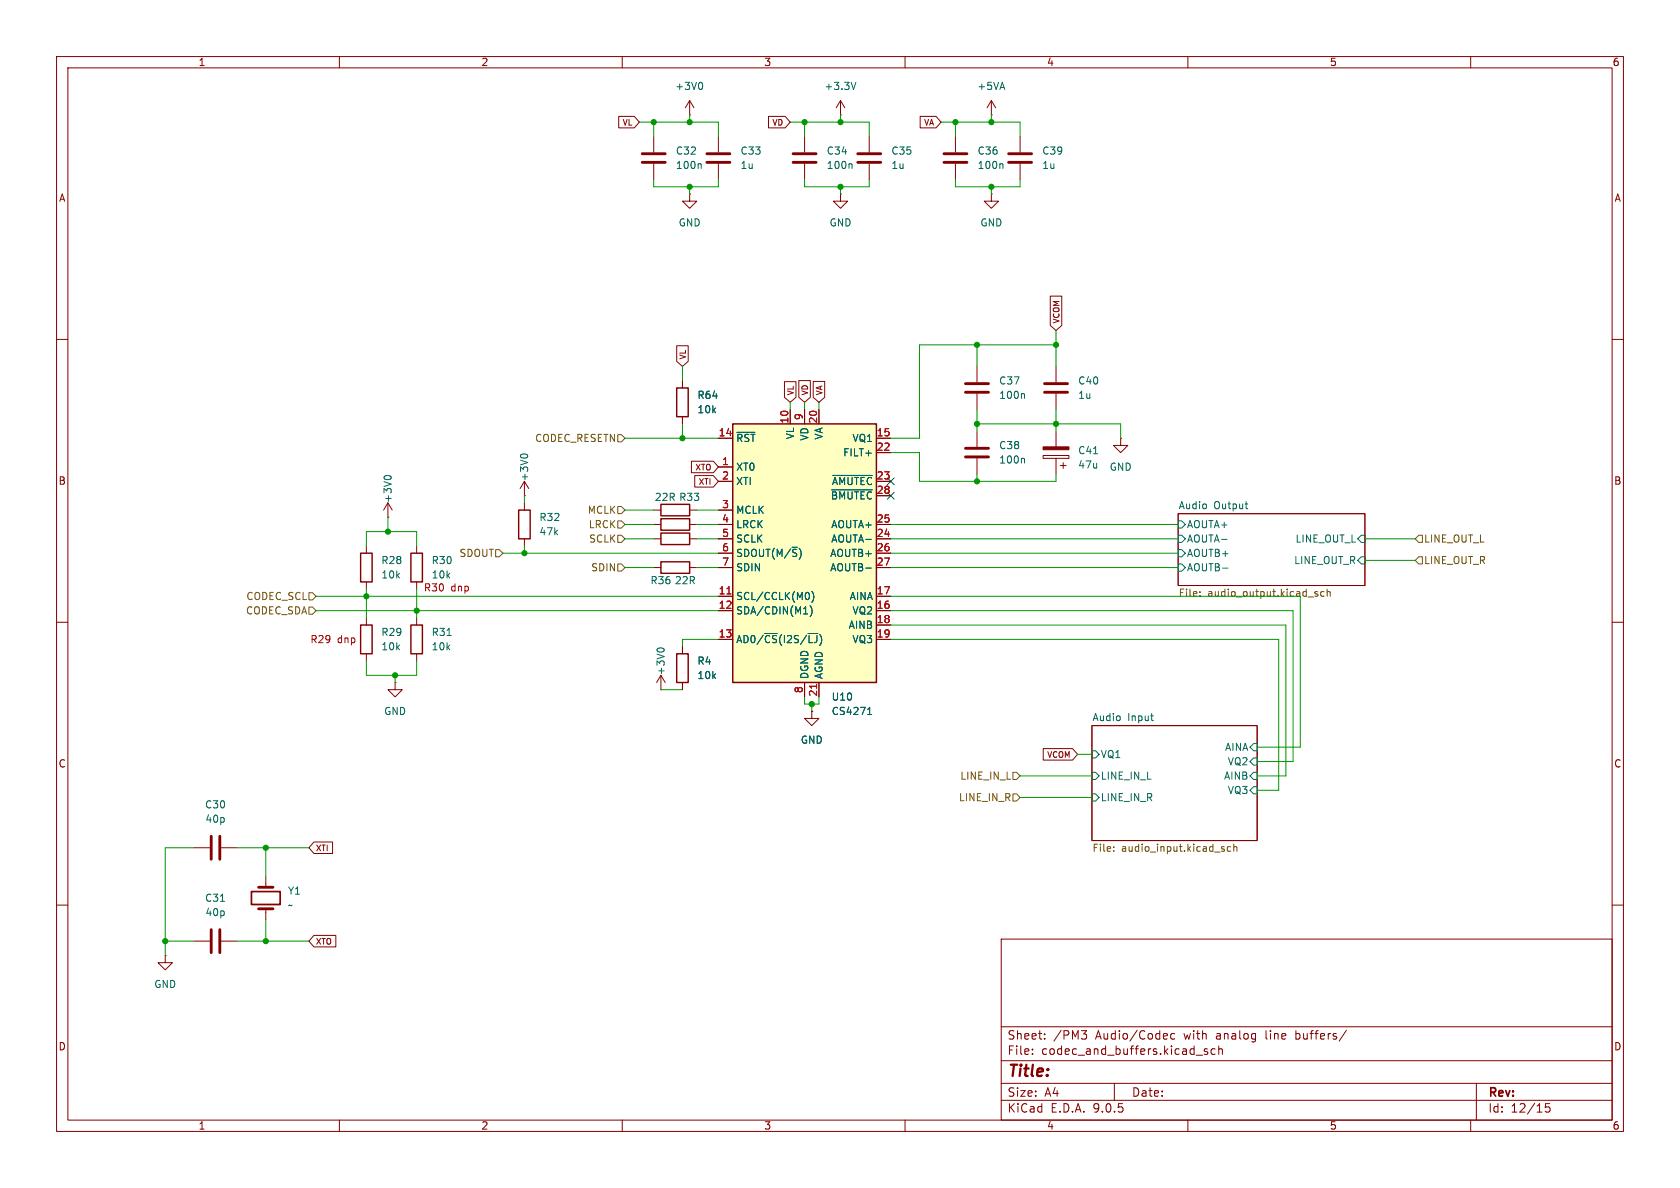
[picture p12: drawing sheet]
<svg xmlns="http://www.w3.org/2000/svg" width="297mm" height="210mm" viewBox="0 0 297 210" stroke-linecap="round" stroke-linejoin="round" font-family="sans-serif">
<g fill="none" stroke="#840000" stroke-width=".18">
<path d="M10 10h277v190h-277zM12 12h273v186h-273zM60 10v2M110 10v2M160 10v2M175.3 17.8l-.8 1.3M175.3 17.8l.7 1.3M175.3 17.8v2.5M210 10v2M260 10v2M153.7 24.1v2.8M153.7 29v2.8"/>
<path d="M175.3 20.3h.1M10 60h2M120.6 67.3v1.3M120.6 73.7v1.2M172.7 64.8v2.8M172.7 69.6v2.8M172.7 76.2v2.8M186.7 64.8v2.8M186.7 69.6v2.8M186.7 76.2v2.8M285 60h2M68.6 91.4h.1"/>
<path d="M68.6 88.9l-.8 1.3M68.6 88.9l.7 1.3M68.6 88.9v2.5M73.7 96.5v1.3M172.7 81v2.8M184.4 80.5h4.6v.5h-4.6zM186.7 81v2.8M187.5 82.3h1M188 81.8v1M208.3 90.8h33v12.7h-33zM10 110h2M64.8 109.2v1.3"/>
<path d="M64.8 115.6v1.2M73.7 102.9v1.2M73.7 109.2v1.3M73.7 115.6v1.2M285 110h2M69.8 120.7v1.2h1.3l-1.3 1.3-1.2-1.3h1.2M69.8 120.7h.1M193 128.3h29.2v20.3h-29.2zM10 160h2M177 166h108v32h-108zM285 160h2M60 198v2"/>
<path d="M110 198v2M160 198v2M177 194.5h108M177 191.5h108M177 187.5h108M177 181.5h108M182.5 186.3v.1M182.5 185.5v.1M184.7 183.6v.1M184.7 182.8v.1M191.2 182.2h.9l-.5 .6 .4 .1 .1 .5-.3 .3h-.4M197 191.5v3"/>
<path d="M207.7 182.8l-.5-.1-.2 .3v.4l.1 .2h.6M210 198v2M211.5 186.5h1.1M213.5 185.5l-.4-.1-.2 .2 .1 .2 .5 .2v.3h-.6M214.8 185.5l-.4-.1-.3 .3v.4l.1 .2h.6M215.5 185.5l.2-.1 .3 .1 .1 .9M215.5 184.9v1.5M238 182.1l-1.3 2M260 198v2M261 191.5v6.5M274 195.1h-.8v.7l.2-.1h.5l.1 .3v.5l-.3 .1-.5-.1"/>
</g>
<g fill="none" stroke="#006464" stroke-width=".18">
<path d="M180.9 69.6l.2 .2v.6M67.9 84.4a.79 .79 0 0 1 1.3 0M180.9 81l.2 .2v.7M193.3 80.2h.8M208.3 92.1h.6l.6 .6-.6 .6h-.6zM208.3 97.2h.6l.6 .6-.6 .6h-.6zM208.3 99.7h.6l.6 .6-.6 .7h-.6zM208.3 94.6h.6l.6 .7-.6 .6h-.6zM220.1 89.1h.5M220.5 89.9h.1M240.7 94.6h.6v1.3h-.6l-.7-.6zM240.7 98.4h.6v1.3h-.6l-.7-.6z"/>
<path d="M79 112.3h.8M216.1 100.4h1M193 132.7h.7l.6 .7-.6 .6h-.7zM193 136.5h.7l.6 .7-.6 .6h-.7zM203.4 126.5h.5M203.8 127.4h.1M221.6 131.4h.6v1.3h-.6l-.6-.6zM221.6 136.5h.6v1.3h-.6l-.6-.6zM221.6 134h.6v1.3h-.6l-.6-.7zM221.6 139.1h.6v1.2h-.6l-.6-.6zM193 140.3h.7l.6 .7-.6 .6h-.7z"/>
</g>
<g fill="none" stroke="#725600" stroke-width=".18">
<path d="M212.1 105.3v.1M212.1 104.6v.1M232.5 104.9l.5 .3-.1 .2h-.3M232.5 104.6h.4M234.1 104.6h-.4l-.2 .2 .1 .6h.5M234.6 104.7l.2-.1h.3l.1 .8M234.6 104.1v1.3M196.9 150.4v.1M196.9 149.7v.1M216.1 150.1h.3l.1 .2-.2 .2h-.2M216.1 149.7h.3M217.6 149.7h-.4l-.2 .2 .1 .5h.5"/>
<path d="M218.1 149.8l.2-.1h.3l.1 .8M218.1 149.2v1.3"/>
</g>
<path d="M151.6 27.2h4.1M151.6 28.7h4.1M170.7 79.2h4.1M170.7 67.8h4.1M170.7 69.3h4.1M184.7 67.8h4M184.7 69.3h4M170.7 80.8h4.1" fill="none" stroke="#840000" stroke-width=".51"/>
<path d="M119.6 68.6h2.1v5.1h-2.1zM72.6 97.8h2.1v5.1h-2.1zM63.8 110.5h2v5.1h-2zM72.6 110.5h2.1v5.1h-2.1z" fill="none" stroke="#840000" stroke-width=".25"/>
<path d="M184.4 79h4.6v.5h-4.6z" fill="#840000" stroke="#840000" stroke-width=".18"/>
<path d="M129.5 74.9h25.4v45.8h-25.4z" fill="#ffffc2"/>
<path d="M129.5 74.9h25.4v45.8h-25.4zM63.8 97.8h2v5.1h-2zM91.7 90.2h2v5.1h-2zM116.8 89.2h5.1v2h-5.1zM116.8 91.7h5.1v2h-5.1zM116.8 94.2h5.1v2.1h-5.1zM116.8 99.3h5.1v2h-5.1zM119.6 115.6h2.1v5.1h-2.1z" fill="none" stroke="#840000" stroke-width=".25"/>
<g fill="none" stroke="#840000" stroke-width=".18">
<path d="M121.9 17.8l-.7 1.3M121.9 17.8l.8 1.3M121.9 17.8v2.5M148.6 17.8l-.8 1.3M148.6 17.8l.8 1.3M148.6 17.8v2.5M109.4 20.6h2.7l.9 1-.9 1h-2.7zM115.6 24.1v2.8M115.6 29v2.8M121.9 34.3v1.3h1.3l-1.3 1.2-1.3-1.2h1.3M121.9 34.3h.1M121.9 20.3h.1"/>
<path d="M127 24.1v2.8M127 29v2.8M135.9 20.6h2.9l.9 1-.9 1h-2.9zM142.2 24.1v2.8M142.2 29v2.8M148.6 20.3h.1M148.6 34.3v1.3h1.3l-1.3 1.2-1.3-1.2h1.3M148.6 34.3h.1M162.7 20.6h2.8l.9 1-.9 1h-2.8zM168.9 24.1v2.8M168.9 29v2.8M175.3 34.3v1.3h1.2l-1.2 1.2-1.3-1.2h1.3"/>
<path d="M175.3 34.3h.1M180.3 24.1v2.8M180.3 29v2.8M185.7 52.4h2v5.1l-1 .9-1-.9zM119.6 61.1h2.1v2.8l-1.1 .9-1-.9zM120.6 67.3v1.3M120.6 73.7v1.2M127 77.5h2.5M138.7 67.5h2v2.7l-1 .9-1-.9zM139.7 72.4v2.5M141.2 67.3h2.1v2.9l-1.1 .9-1-.9zM142.2 72.4v2.5"/>
<path d="M143.8 67.4h2v2.8l-1 .9-1-.9zM144.8 72.4v2.5M154.9 77.5h2.6M198.1 77.5v1.2h1.3l-1.3 1.3-1.3-1.3h1.3M198.1 77.5h.1M64.8 96.5v1.3M92.7 87.6h.1M92.7 85.1v2.5M92.7 88.9v1.3M92.7 95.3v1.2M92.7 85.1l-.8 1.3M92.7 85.1l.8 1.3"/>
<path d="M115.6 90.2h1.2M115.6 92.7h1.2M115.6 95.3h1.2M121.9 90.2h1.3M121.9 92.7h1.3M121.9 95.3h1.3M122.2 81.5h3.9l.9 1.1-.9 1h-3.9zM122.8 84.1h3.3l.9 1-.9 1h-3.3zM127 82.6h2.5M127 85.1h2.5M127 90.2h2.5M127 92.7h2.5"/>
<path d="M127 95.3h2.5M127 97.8h2.5M154.9 85.1h2.6M154.9 92.7h2.6M154.9 95.3h2.6M154.9 97.8h2.6M154.9 80h2.6M154.9 87.6h2.6M64.8 102.9v1.2M115.6 100.3h1.2M116.8 119.4l-.7 1.3M116.8 119.4l.8 1.3"/>
<path d="M116.8 119.4v2.5M120.6 114.3v1.3M121.9 100.3h1.3M127 100.3h2.5M127 105.4h2.5M127 108h2.5M127 113h2.5M154.9 100.3h2.6M154.9 105.4h2.6M154.9 108h2.6M154.9 113h2.6M154.9 110.5h2.6"/>
<path d="M116.8 121.9h.1M120.6 120.7v1.2M142.2 120.7v2.5M143.5 125.7v1.3h1.3l-1.3 1.3-1.3-1.3h1.3M143.5 125.7h.1M144.8 120.7v2.5M184.4 132.3h5.2l.9 1.1-.9 1h-5.2zM34.3 149.9h2.8M39.1 149.9h2.8M47 154.9v1.9M55.5 148.8h3.3v2.1h-3.3l-.9-1zM29.2 168.9v1.3h1.3l-1.3 1.3-1.3-1.3h1.3"/>
<path d="M29.2 168.9h.1M34.3 166.4h2.8M39.1 166.4h2.8M47 160.7v1.9M55.5 165.4h3.9v2h-3.9l-.9-1z"/>
</g>
<g fill="none" stroke="#006464" stroke-width=".18">
<path d="M123.9 14.5a.79 .79 0 0 1 0 1.3M151.3 14.5l-.4 1.3M123.8 28.9l.2 .2v.7M150.5 28.9l.1 .2v.7M177.1 28.9l.2 .2v.7M130.3 76.4h3.2M92 80.6a.79 .79 0 0 1 1.3 0M147 86.6h7.2M147.2 84h7M116.1 114.8a.79 .79 0 0 1 1.3 0M142.1 108.5h.7M142.8 104.7a.79 .79 0 0 1 0 1.3"/>
<path d="M143.2 107.1a1.46 1.46 0 0 1 0 1.9M143.5 104.5a1.46 1.46 0 0 1 0 2M153.1 100.4h.9M153.4 126.3h.7M153.5 125.3l.2-.3v1.3M39 159.3h.7"/>
</g>
<path d="M128.5 105h.7M144.4 121v.7" fill="none" stroke="#a90000" stroke-width=".18"/>
<g fill="none" stroke="#840000" stroke-width=".51">
<path d="M113.5 27.2h4.1M113.5 28.7h4.1M125 27.2h4M125 28.7h4M140.2 27.2h4.1M140.2 28.7h4.1M166.9 27.2h4M166.9 28.7h4M178.3 27.2h4.1M178.3 28.7h4.1M37.3 147.8v4.1M38.9 147.8v4.1"/>
<path d="M45.7 156.8h2.6M37.3 164.3v4.1M38.9 164.3v4.1M45.7 160.7h2.6"/>
</g>
<path d="M44.4 157.6h5.1v2.3h-5.1z" fill="none" stroke="#840000" stroke-width=".3"/>
<path d="M109.2 76.8h.7l.6 .7-.6 .6h-.7zM87.6 97.2h.7l.6 .6-.6 .6h-.7zM109.2 99.7h.7l.6 .6-.6 .7h-.7zM109.2 89.5h.7l.6 .7-.6 .6h-.7zM109.2 94.6h.7l.6 .7-.6 .6h-.7zM109.2 92.1h.7l.6 .6-.6 .6h-.7zM250.2 95.3l.6-.7h.7v1.3h-.7zM250.8 98.4h.7v1.3h-.7l-.6-.6zM54.6 104.8h.6l.7 .6-.7 .6h-.6zM54.6 107.3h.6l.7 .7-.7 .6h-.6zM179.1 136.5h.6l.6 .7-.6 .6h-.6zM179.1 140.3h.6l.6 .7-.6 .6h-.6z" fill="none" stroke="#725600" stroke-width=".18"/>
<g fill="none" stroke="#009600" stroke-width=".18">
<path d="M113 21.6h14v2.5M115.6 31.8v1.2h11.4v-1.2M115.6 21.6v2.5M121.9 20.3v1.3M121.9 33v1.3M139.7 21.6h14v2.5M142.2 21.6v2.5M142.2 31.8v1.2h11.5v-1.2M148.6 20.3v1.3M148.6 33v1.3M166.4 21.6h13.9v2.5M168.9 31.8v1.2h11.4v-1.2"/>
<path d="M168.9 21.6v2.5M175.3 20.3v1.3M175.3 33v1.3M186.7 58.4v6.4M110.5 77.5h16.5M120.6 64.8v2.5M120.6 74.9v2.6M139.7 71.1v1.3M142.2 71.1v1.3M144.8 71.1v1.3M172.7 74.9h25.4v2.6M172.7 61v3.8"/>
<path d="M172.7 72.4v3.8M186.7 72.4v3.8M186.7 61h-24.1v16.5h-5.1M64.8 96.5v-2.5h8.9v2.5M68.6 91.4v2.6M88.9 97.8h38.1M92.7 87.6v1.3M92.7 96.5v1.3M110.5 92.7h5.1M110.5 95.3h5.1M110.5 90.2h5.1M123.2 92.7h3.8"/>
<path d="M123.2 95.3h3.8M123.2 90.2h3.8M157.5 97.8h50.8M157.5 80h5.1v5.1h24.1v-1.3M157.5 92.7h50.8M157.5 95.3h50.8M172.7 83.8v1.3M241.3 95.3h8.9M241.3 99.1h8.9M55.9 108h71.1M55.9 105.4h71.1M64.8 116.8v2.6h8.9v-2.6"/>
<path d="M64.8 104.1v5.1M69.8 119.4v1.3M73.7 104.1v5.1M110.5 100.3h5.1M123.2 100.3h3.8M127 113h-6.4v1.3M157.5 108h71.1v26.6h-6.4M157.5 105.4h72.4v26.7h-7.7M157.5 113h68.6v26.7h-3.9M157.5 110.5h69.8v26.7h-5.1M157.5 100.3h50.8M116.8 121.9h3.8"/>
<path d="M142.2 123.2v1.3h2.6v-1.3M143.5 124.5v1.2M180.3 137.2h12.7M190.5 133.4h2.5M34.3 149.9h-5.1v19M41.9 149.9h12.7M47 149.9v5M180.3 141h12.7M29.2 166.4h5.1M41.9 166.4h12.7M47 162.6v3.8"/>
</g>
<path d="M156.9 87l1.2 1.2M156.9 84.5l1.2 1.2M158.1 87l-1.2 1.2M158.1 84.5l-1.2 1.2" fill="none" stroke="#000084" stroke-width=".18"/>
<g fill="#009600" stroke="#009600" stroke-width=".18">
<circle cx="64.8" cy="105.4" r=".46"/>
<circle cx="73.7" cy="108" r=".46"/>
<circle cx="68.6" cy="94" r=".46"/>
<circle cx="47" cy="149.9" r=".46"/>
<circle cx="29.2" cy="166.4" r=".46"/>
<circle cx="47" cy="166.4" r=".46"/>
<circle cx="186.7" cy="74.9" r=".46"/>
<circle cx="172.7" cy="85.1" r=".46"/>
<circle cx="143.5" cy="124.5" r=".46"/>
<circle cx="115.6" cy="21.6" r=".46"/>
<circle cx="121.9" cy="21.6" r=".46"/>
<circle cx="121.9" cy="33" r=".46"/>
<circle cx="120.6" cy="77.5" r=".46"/>
<circle cx="186.7" cy="61" r=".46"/>
<circle cx="172.7" cy="61" r=".46"/>
<circle cx="172.7" cy="74.9" r=".46"/>
<circle cx="175.3" cy="21.6" r=".46"/>
<circle cx="148.6" cy="21.6" r=".46"/>
<circle cx="142.2" cy="21.6" r=".46"/>
<circle cx="175.3" cy="33" r=".46"/>
<circle cx="148.6" cy="33" r=".46"/>
<circle cx="168.9" cy="21.6" r=".46"/>
<circle cx="92.7" cy="97.8" r=".46"/>
<circle cx="69.8" cy="119.4" r=".46"/>
</g>
<text font-size="2.8" fill="#840000" x="178" y="190.9">Title:</text>
<g font-size="2.1" fill="#840000">
<text x="178" y="184">Sheet:</text>
<text x="186.2" y="184">/PM3</text>
<text x="193.7" y="184">Audio/Codec</text>
<text x="209.5" y="184">with</text>
<text x="215.3" y="184">analog</text>
<text x="224.1" y="184">line</text>
<text x="229.6" y="184">buffers/</text>
<text x="178" y="186.7">File:</text>
<text x="184.1" y="186.7">codec_and_buffers.kicad_sch</text>
<text x="178" y="196.9">KiCad</text>
<text x="178" y="194.1">Size:</text>
<text x="184.7" y="194.1">A4</text>
<text x="185.7" y="196.9">E.D.A.</text>
<text x="193.3" y="196.9">9.0.5</text>
<text x="200" y="194.1">Date:</text>
<text x="263" y="194.3">Rev:</text>
<text x="263" y="196.9">Id:</text>
<text x="267.1" y="196.9">12/15</text>
</g>
<g font-size="1.8" fill="#840000">
<text x="35" y="11.9">1</text>
<text x="85" y="11.9">2</text>
<text x="135" y="11.9">3</text>
<text x="185" y="11.9">4</text>
<text x="235" y="11.9">5</text>
<text x="285" y="11.9">6</text>
<text x="10.3" y="35.9">A</text>
<text x="285.3" y="35.9">A</text>
<text x="10.3" y="85.9">B</text>
<text x="285.3" y="85.9">B</text>
<text x="10.3" y="135.9">C</text>
<text x="285.3" y="135.9">C</text>
<text x="10.3" y="185.9">D</text>
<text x="285.3" y="185.9">D</text>
<text x="35" y="199.9">1</text>
<text x="85" y="199.9">2</text>
<text x="135" y="199.9">3</text>
<text x="185" y="199.9">4</text>
<text x="235" y="199.9">5</text>
<text x="285" y="199.9">6</text>
</g>
<g font-size="1.8" fill="#006464">
<text x="119.3" y="16.1">+3V0</text>
<text x="145.6" y="16.1">+3.3V</text>
<text x="172.7" y="16.1">+5VA</text>
<text x="119.4" y="27.5">C32</text>
<text x="130.8" y="27.5">C33</text>
<text x="146.1" y="27.5">C34</text>
<text x="157.5" y="27.5">C35</text>
<text x="172.7" y="27.5">C36</text>
<text x="184.2" y="27.5">C39</text>
<text x="119.4" y="30.1">100n</text>
<text x="130.8" y="30.1">1u</text>
<text x="146.1" y="30.1">100n</text>
<text x="157.5" y="30.1">1u</text>
<text x="172.7" y="30.1">100n</text>
<text x="184.2" y="30.1">1u</text>
<text x="119.9" y="40.2">GND</text>
<text x="146.6" y="40.2">GND</text>
<text x="173.2" y="40.2">GND</text>
<text x="123.2" y="70.7">R64</text>
<text x="176.5" y="70.7">100n</text>
<text x="176.5" y="68.2">C37</text>
<text x="190.5" y="70.7">1u</text>
<text x="190.5" y="68.2">C40</text>
<text x="123.2" y="73.3">10k</text>
<text x="140.6" y="77.8" transform="rotate(-90 140.6 77.8)">VL</text>
<text x="143.1" y="78" transform="rotate(-90 143.1 78)">VD</text>
<text x="145.6" y="77.8" transform="rotate(-90 145.6 77.8)">VA</text>
<text x="130" y="78.3">~{RST}</text>
<text x="130" y="83.4">XT0</text>
<text x="149" y="80.9">FILT+</text>
<text x="150.6" y="78.3">VQ1</text>
<text x="176.5" y="82.1">100n</text>
<text x="176.5" y="79.6">C38</text>
<text x="190.5" y="80.5">C41</text>
<text x="190.5" y="83">47u</text>
<text x="196.1" y="83.4">GND</text>
<text x="69.4" y="89" transform="rotate(-90 69.4 89)">+3V0</text>
<text x="93.6" y="85.2" transform="rotate(-90 93.6 85.2)">+3V0</text>
<text x="115.7" y="88.7">22R R33</text>
<text x="130" y="86">XTI</text>
<text x="146.8" y="88.5">~{BMUTEC}</text>
<text x="147" y="86">~{AMUTEC}</text>
<text x="95.3" y="94.8">47k</text>
<text x="95.3" y="92.3">R32</text>
<text x="130" y="91">MCLK</text>
<text x="130" y="93.6">LRCK</text>
<text x="146.9" y="93.6">AOUTA+</text>
<text x="208.3" y="90.1">Audio</text>
<text x="209.7" y="93.6">AOUTA+</text>
<text x="214.6" y="90.1">Output</text>
<text x="67.3" y="99.9">R28</text>
<text x="76.2" y="99.9">R30</text>
<text x="130" y="96.1">SCLK</text>
<text x="130" y="98.7">SDOUT(M/~{S})</text>
<text x="130" y="101.2">SDIN</text>
<text x="146.7" y="98.7">AOUTB+</text>
<text x="146.7" y="101.2">AOUTB-</text>
<text x="146.9" y="96.1">AOUTA-</text>
<text x="209.7" y="98.7">AOUTB+</text>
<text x="209.7" y="101.2">AOUTB-</text>
<text x="209.7" y="96.1">AOUTA-</text>
<text x="228.7" y="99.9">LINE_OUT_R</text>
<text x="228.9" y="96.1">LINE_OUT_L</text>
<text x="67.3" y="102.5">10k</text>
<text x="76.2" y="102.5">10k</text>
<text x="114.9" y="103.5">R36</text>
<text x="119.2" y="103.5">22R</text>
<text x="130" y="106.3">SCL/CCLK(M0)</text>
<text x="150.1" y="106.3">AINA</text>
<text x="67.3" y="112.6">R29</text>
<text x="76.2" y="112.6">R31</text>
<text x="130" y="108.8">SDA/CDIN(M1)</text>
<text x="130" y="113.9">AD0/~{CS}(I2S/~{LJ})</text>
<text x="149.9" y="111.4">AINB</text>
<text x="150.6" y="108.8">VQ2</text>
<text x="150.6" y="113.9">VQ3</text>
<text x="67.3" y="115.2">10k</text>
<text x="76.2" y="115.2">10k</text>
<text x="117.7" y="119.5" transform="rotate(-90 117.7 119.5)">+3V0</text>
<text x="123.2" y="117.7">R4</text>
<text x="123.2" y="120.2">10k</text>
<text x="143.1" y="120.1" transform="rotate(-90 143.1 120.1)">DGND</text>
<text x="145.6" y="120.1" transform="rotate(-90 145.6 120.1)">AGND</text>
<text x="146.9" y="124.1">U10</text>
<text x="67.8" y="126.6">GND</text>
<text x="141.5" y="131.7">GND</text>
<text x="146.9" y="126.6">CS4271</text>
<text x="193" y="127.6">Audio</text>
<text x="199.4" y="127.6">Input</text>
<text x="194.5" y="134.2">VQ1</text>
<text x="216.5" y="132.9">AINA</text>
<text x="217" y="135.5">VQ2</text>
<text x="36.2" y="143.1">C30</text>
<text x="194.5" y="138">LINE_IN_L</text>
<text x="194.5" y="141.8">LINE_IN_R</text>
<text x="216.3" y="138">AINB</text>
<text x="217" y="140.6">VQ3</text>
<text x="36.2" y="145.6">40p</text>
<text x="36.2" y="159.6">C31</text>
<text x="50.8" y="158.3">Y1</text>
<text x="50.8" y="160.9">~</text>
<text x="36.2" y="162.2">40p</text>
<text x="27.2" y="174.9">GND</text>
</g>
<g font-size="1.8" fill="#a90000">
<text x="127" y="77.2">14</text>
<text x="139.4" y="75" transform="rotate(-90 139.4 75)">10</text>
<text x="142" y="74.4" transform="rotate(-90 142 74.4)">9</text>
<text x="144.5" y="75" transform="rotate(-90 144.5 75)">20</text>
<text x="154.9" y="77.2">15</text>
<text x="127.6" y="82.3">1</text>
<text x="154.9" y="79.8">22</text>
<text x="127.6" y="84.8">2</text>
<text x="127.6" y="89.9">3</text>
<text x="154.9" y="84.8">23</text>
<text x="154.9" y="87.4">28</text>
<text x="127.6" y="92.5">4</text>
<text x="127.6" y="95">5</text>
<text x="154.9" y="92.5">25</text>
<text x="154.9" y="95">24</text>
<text x="127.6" y="97.5">6</text>
<text x="127.6" y="100.1">7</text>
<text x="154.9" y="97.5">26</text>
<text x="154.9" y="100.1">27</text>
<text x="127" y="105.2">11</text>
<text x="127" y="107.7">12</text>
<text x="154.9" y="105.2">17</text>
<text x="154.9" y="107.7">16</text>
<text x="127" y="112.8">13</text>
<text x="154.9" y="110.2">18</text>
<text x="154.9" y="112.8">19</text>
<text x="142" y="122.6" transform="rotate(-90 142 122.6)">8</text>
<text x="144.5" y="123.2" transform="rotate(-90 144.5 123.2)">21</text>
</g>
<g font-size="1.8" fill="#725600">
<text x="94.5" y="78.3">CODEC_RESETN</text>
<text x="103.8" y="91">MCLK</text>
<text x="104" y="93.6">LRCK</text>
<text x="81.1" y="98.7">SDOUT</text>
<text x="104" y="96.1">SCLK</text>
<text x="104.4" y="101.2">SDIN</text>
<text x="251.7" y="96.1">LINE_OUT_L</text>
<text x="251.7" y="99.9">LINE_OUT_R</text>
<text x="43.5" y="106.3">CODEC_SCL</text>
<text x="208.3" y="105.8">File:</text>
<text x="213.5" y="105.8">audio_output.kicad_sch</text>
<text x="43.4" y="108.8">CODEC_SDA</text>
<text x="169.4" y="141.8">LINE_IN_R</text>
<text x="169.7" y="138">LINE_IN_L</text>
<text x="193" y="150.9">File:</text>
<text x="198.3" y="150.9">audio_input.kicad_sch</text>
</g>
<g font-size="1.8" fill="#f00">
<text x="74.8" y="104.8">R30</text>
<text x="79.7" y="104.8">dnp</text>
<text x="54.8" y="113.9">R29</text>
<text x="59.6" y="113.9">dnp</text>
</g>
<g font-size="1.4" fill="#840000">
<text x="109.9" y="22.4">VL</text>
<text x="136.4" y="22.4">VD</text>
<text x="163.2" y="22.4">VA</text>
<text x="187.5" y="57.3" transform="rotate(-90 187.5 57.3)">VCOM</text>
<text x="121.5" y="63.6" transform="rotate(-90 121.5 63.6)">VL</text>
<text x="140.5" y="70" transform="rotate(-90 140.5 70)">VL</text>
<text x="143" y="70" transform="rotate(-90 143 70)">VD</text>
<text x="145.6" y="70" transform="rotate(-90 145.6 70)">VA</text>
<text x="122.8" y="83.4">XTO</text>
<text x="123.4" y="85.9">XTI</text>
<text x="185" y="134.2">VCOM</text>
<text x="55.8" y="150.7">XTI</text>
<text x="55.8" y="167.2">XTO</text>
</g>
</svg>
